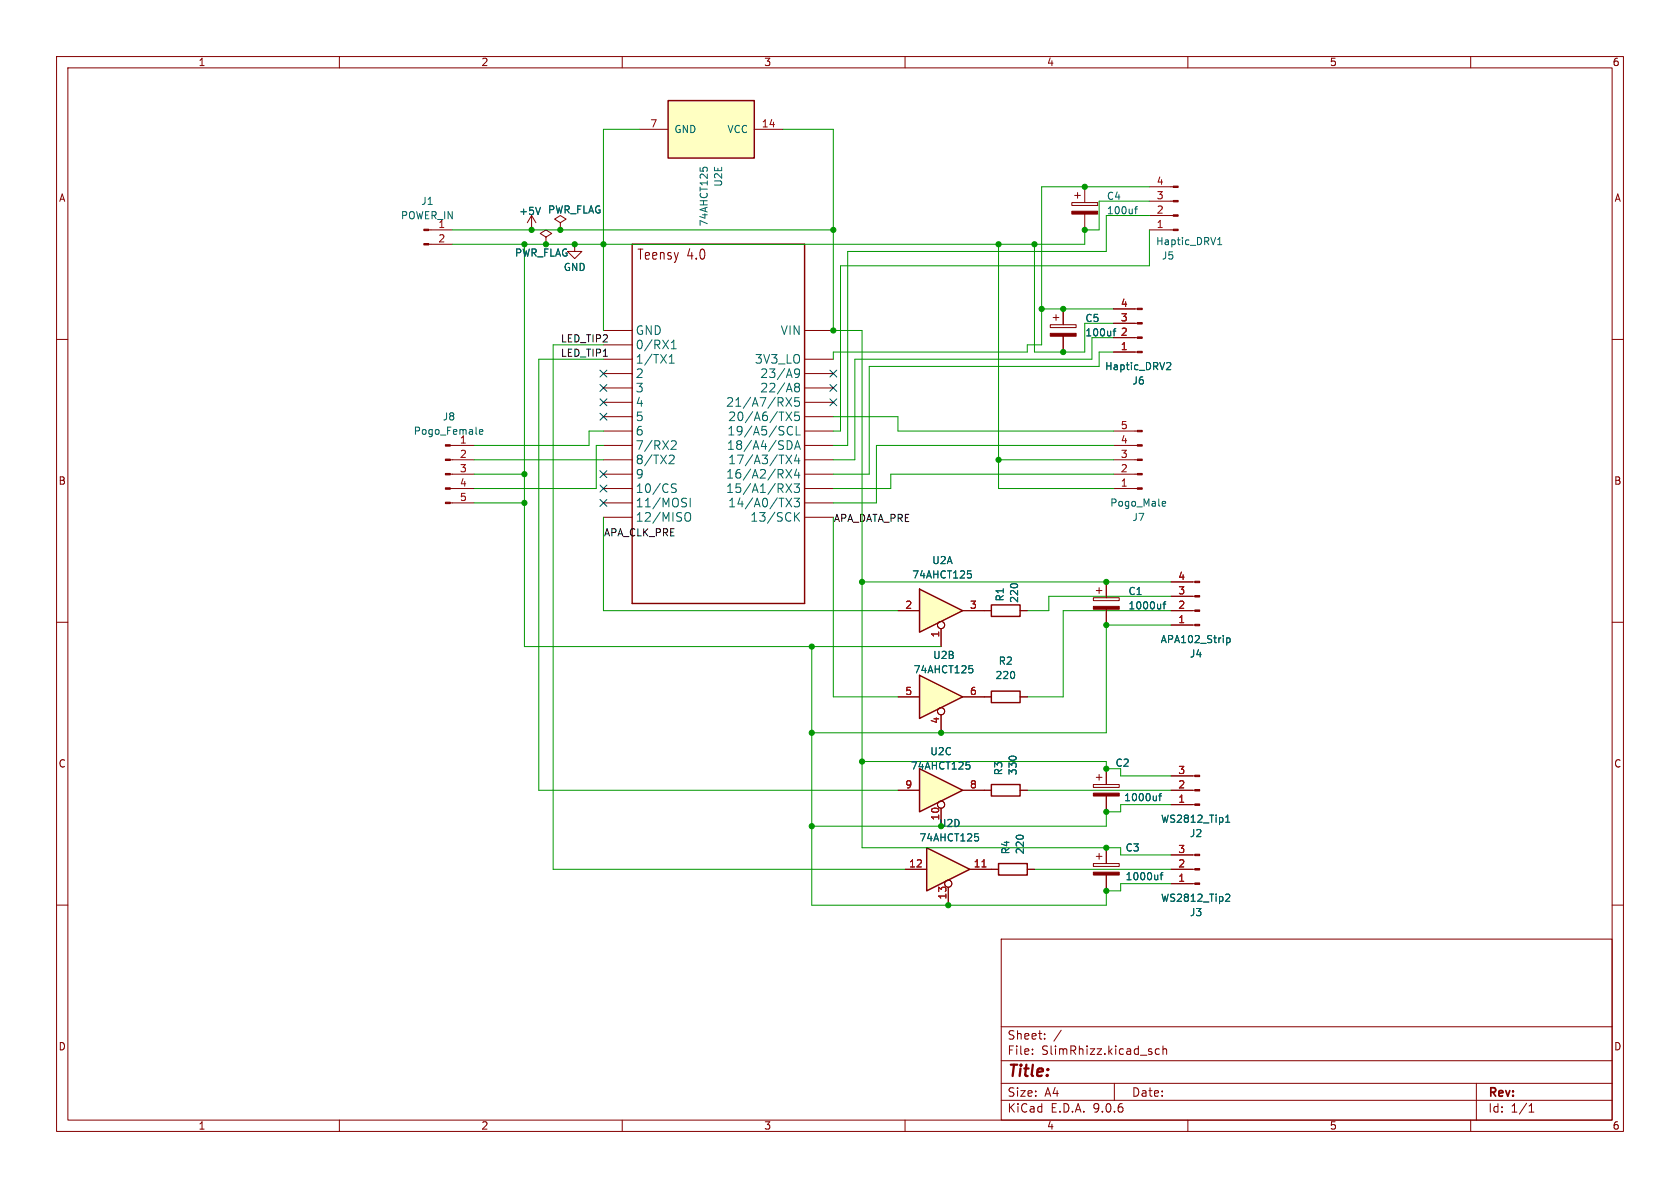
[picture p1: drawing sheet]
<svg xmlns="http://www.w3.org/2000/svg" width="297mm" height="210mm" viewBox="0 0 297 210" stroke-linecap="round" stroke-linejoin="round" font-family="sans-serif">
<g fill="none" stroke="#840000" stroke-width=".18">
<path d="M10 10h277v190h-277zM12 12h273v186h-273zM60 10v2M110 10v2M160 10v2M210 10v2M260 10v2M94 38.1l-.8 1.3M94 38.1l.7 1.3M94 38.1v2.5M99.1 39.4l1-.7-1-.6-1.1 .6 1.1 .7v1.2M189.5 35.8h4.6v.5h-4.6z"/>
<path d="M190 34.5h1M190.5 34v1.1M191.8 33v2.8M191.8 37.8v2.8M75.8 40.6h4.2M75.8 43.2h4.2M94 40.6h.1M96.5 41.9l1-.6-1-.7-1 .7 1 .6v1.3M96.5 43.2h.1M99.1 40.6h.1M101.6 43.2v1.3h1.3l-1.3 1.2-1.3-1.2h1.3M101.6 43.2h.1"/>
<path d="M185.7 57.4h4.5v.5h-4.5zM186.2 56.1h1M186.7 55.6v1M188 54.6v2.8M188 59.4v2.8M10 60h2M79.6 78.7h4.2M196.8 78.7h4.3M196.8 76.2h4.3M285 60h2M79.6 86.4h4.2M79.6 83.8h4.2"/>
<path d="M79.6 81.3h4.2M79.6 88.9h4.2M196.8 86.4h4.3M196.8 83.8h4.3M196.8 81.3h4.3M10 110h2M285 110h2M174 139.7h1.3M174 123.2h1.3M180.3 139.7h1.3M180.3 123.2h1.3M10 160h2"/>
<path d="M177 166h108v32h-108zM285 160h2M60 198v2M110 198v2M160 198v2M177 194.5h108M177 191.5h108M177 187.5h108M177 181.5h108M182.5 186.3v.1M182.5 185.5v.1M184.7 183.6v.1"/>
<path d="M184.7 182.8v.1M187.6 182.1l-1.3 2M197 191.5v3M205 185.5l-.5-.1-.3 .3v.4l.2 .2h.6M205.6 185.5l.2-.1 .4 .1v.9M205.6 184.9v1.5M210 198v2M260 198v2M261 191.5v6.5M270.3 196.6h.9M270.3 195.5l.4-.4v1.5"/>
</g>
<path d="M175.3 138.7h5v2h-5zM175.3 122.2h5v2h-5z" fill="none" stroke="#840000" stroke-width=".25"/>
<g fill="#840000" stroke="#840000" stroke-width=".18">
<path d="M201.1 86.2h.8v.3h-.8z"/>
<path d="M201.1 83.7h.8v.2h-.8z"/>
<path d="M201.1 81.2h.8v.2h-.8z"/>
<path d="M201.1 78.6h.8v.3h-.8z"/>
<path d="M201.1 76.1h.8v.2h-.8z"/>
<path d="M78.7 78.6h.9v.3h-.9z"/>
<path d="M78.7 81.2h.9v.2h-.9z"/>
<path d="M78.7 83.7h.9v.2h-.9z"/>
<path d="M78.7 86.2h.9v.3h-.9z"/>
<path d="M78.7 88.8h.9v.2h-.9z"/>
<path d="M185.7 58.9h4.5v.5h-4.5z"/>
<path d="M189.5 37.3h4.6v.5h-4.6z"/>
<path d="M74.9 40.5h.9v.3h-.9z"/>
<path d="M74.9 43.1h.9v.2h-.9z"/>
</g>
<path d="M95.5 36.6l-.4 1.3M200.6 36.9h.5M201.1 36.5l-.3 .2v1.1M196.8 58.5h.5M197.3 58.1l-.3 .2v1.1M84.8 76.4l.6-.2-.1-.2-.4-.1-.1 .2v.6h.5M205.6 88.6l.4 .1 .1 .2-.6 .2M206 89.4l-.4 .1" fill="none" stroke="#006464" stroke-width=".18"/>
<path d="M162.6 104.1l7.6 3.9-7.6 3.8z" fill="#ffffc2"/>
<path d="M162.6 104.1l7.6 3.9-7.6 3.8zM175.3 106.9h5v2.1h-5zM176.5 152.7h5.1v2h-5.1z" fill="none" stroke="#840000" stroke-width=".25"/>
<g fill="none" stroke="#840000" stroke-width=".18">
<path d="M203.2 38.1h4.2M203.2 35.6h4.2M203.2 33h4.2M203.2 40.6h4.2M158.7 108h3.9M166.4 111.1v3.2M170.2 108h5.1M180.3 108h1.3M193.3 105.7h4.6v.5h-4.6zM193.8 104.4h1M194.3 103.9v1M195.6 102.9v2.8"/>
<path d="M195.6 107.7v2.8M207 108h4.2M207 110.5h4.2M207 105.4h4.2M207 102.9h4.2M175.3 153.7h1.2M181.6 153.7h1.3M193.3 152.7h4.6v.5h-4.6zM193.8 151.4h1M194.3 150.9v1M195.6 149.9v2.8M195.6 154.7v2.8"/>
<circle cx="166.4" cy="110.5" r=".63"/>
</g>
<path d="M215.3 43.3h.7M215.3 42.3l.3-.3v1.3M171.1 100.9h.6M171.2 101.4h.3l.2 .2-.1 .5-.4 .1M205.6 106.8h.5M206.1 106.4l-.3 .2v1M216.9 112.8v1.2M216.9 112.8h.3l.3 .2-.1 .5h-.5M205.1 154.7h.5M205.6 154.2l-.3 .2v1.1" fill="none" stroke="#006464" stroke-width=".18"/>
<g fill="#840000" stroke="#840000" stroke-width=".18">
<path d="M211.2 110.4h.9v.2h-.9z"/>
<path d="M211.2 107.8h.9v.3h-.9z"/>
<path d="M211.2 105.3h.9v.2h-.9z"/>
<path d="M211.2 102.7h.9v.3h-.9z"/>
<path d="M207.4 40.5h.9v.3h-.9z"/>
<path d="M207.4 38h.9v.2h-.9z"/>
<path d="M207.4 35.4h.9v.3h-.9z"/>
<path d="M207.4 32.9h.9v.2h-.9z"/>
<path d="M193.3 107.2h4.6v.5h-4.6z"/>
<path d="M193.3 154.2h4.6v.5h-4.6z"/>
</g>
<path d="M162.6 119.4l7.6 3.8-7.6 3.8z" fill="#ffffc2"/>
<path d="M162.6 119.4l7.6 3.8-7.6 3.8z" fill="none" stroke="#840000" stroke-width=".25"/>
<g fill="none" stroke="#840000" stroke-width=".18">
<path d="M158.7 123.2h3.9M166.4 126.4v3.1M170.2 123.2h3.8"/>
<circle cx="166.4" cy="125.7" r=".63"/>
</g>
<path d="M171.3 117.7h.6M171.4 118.2h.3l.3 .2-.1 .4-.5 .1" fill="none" stroke="#006464" stroke-width=".18"/>
<path d="M162.6 135.9l7.6 3.8-7.6 3.8z" fill="#ffffc2"/>
<path d="M162.6 135.9l7.6 3.8-7.6 3.8z" fill="none" stroke="#840000" stroke-width=".25"/>
<g fill="none" stroke="#840000" stroke-width=".18">
<path d="M158.7 139.7h3.9M170.2 139.7h3.8M166.4 142.9v3.2"/>
<circle cx="166.4" cy="142.2" r=".63"/>
</g>
<path d="M170.8 134.7h.6M170.9 135.2h.3l.3 .2-.1 .4-.5 .2" fill="none" stroke="#006464" stroke-width=".18"/>
<path d="M118.1 17.8h15.2v10.1h-15.2z" fill="#ffffc2"/>
<path d="M118.1 17.8h15.2v10.1h-15.2zM111.8 43.2h30.4v63.5h-30.4z" fill="none" stroke="#840000" stroke-width=".25"/>
<g fill="none" stroke="#840000" stroke-width=".18">
<path d="M113 22.9h5.1M133.3 22.9h5.1M106.7 58.4h5.1M142.2 58.4h5.1M196.8 59.7h4.3M196.8 57.2h4.3M196.8 54.6h4.3M106.7 61h5.1M106.7 63.5h5.1M106.7 66h5.1M106.7 68.6h5.1M106.7 71.1h5.1"/>
<path d="M106.7 73.7h5.1M106.7 76.2h5.1M106.7 78.7h5.1M142.2 63.5h5.1M142.2 66h5.1M142.2 68.6h5.1M142.2 71.1h5.1M142.2 73.7h5.1M142.2 76.2h5.1M142.2 78.7h5.1M196.8 62.2h4.3M106.7 81.3h5.1"/>
<path d="M106.7 83.8h5.1M106.7 86.4h5.1M106.7 88.9h5.1M106.7 91.4h5.1M142.2 81.3h5.1M142.2 83.8h5.1M142.2 86.4h5.1M142.2 88.9h5.1M142.2 91.4h5.1"/>
</g>
<g fill="none" stroke="#006464" stroke-width=".18">
<path d="M123.8 29.6v.6M124.3 30.1v-.3l.2-.2h.4l.1 .5M118.3 64.2h.9M118.3 63.1l.5-.4v1.5M118.7 61.7h.9M118.7 60.6l.4-.5v1.6M118.8 78l.5-.1 .2 .2 .1 .2-1 1.1h1M138.9 70.3l1.1 1.5M138.9 72.8l1.1 1.6M139.5 75.4h.3l.3 .1M139.5 77.9a.82 .82 0 0 1 .5 .8 .82 .82 0 0 1-.5 .7M140 70.3l-1.1 1.5"/>
<path d="M140 72.8l-1.1 1.6M140.1 76.8l-.3 .1-.3-.1M140.5 68l.3-.2h.4l.1 .3-.2 .3M140.5 65.9l.3 .3h.3l.2-.3M140.5 68.1l.3 .3M140.5 79.4l.5-1.5 .5 1.5M140.5 65.4v.1M140.6 79h.7M140.8 68.4h.3M140.8 68.4l-.3 .3M140.8 75.4v1.5h.7M141.1 68.4l.2 .3-.1 .5-.4 .1-.3-.3"/>
<path d="M141.3 65.4a1.01 1.01 0 0 1-.4 1.3h-.3M141.3 70.3h-.8v.7l.2-.1h.5l.1 .3v.5l-.2 .1-.6-.1M141.3 72.8h-.8v.8l.2-.2 .5 .1 .1 .2v.5l-.2 .2-.6-.2M206.4 64.1h.5l.1 .3-.8 .9h.8M118.5 80.5h.5l.2 .4-1 1.1h1M118.8 86.1l.6 .3 .2 .4-.3 .3-.6-.1M119.6 85.6l-.6-.1-.2 .2M121.1 88.9l.3 .3-.1 .3-.2 .1M121.1 88.1h.3M121.3 90.7a.51 .51 0 0 1 .5 0 .51 .51 0 0 1 .3 .4v.5a.51 .51 0 0 1-.3 .5 .51 .51 0 0 1-.5 0M122 88.1v1.5M138.9 80.5l1.1 1.5"/>
<path d="M138.9 83l1.1 1.5M138.9 85.5l1.1 1.6M138.9 88.1l1.1 1.5M140 80.5l-1.1 1.5M140 83l-1.1 1.5M140 85.5l-1.1 1.6M140 88.1l-1.1 1.5M140.4 85.5h.9l-.5 .6 .5 .2v.6l-.2 .2h-.5l-.2-.2M140.4 88.1h.9l-.5 .6 .5 .1v.7l-.2 .1h-.5l-.2-.1M140.7 91.3l.6 .8M140.8 80.4l-.3 1.1h.9M140.8 82.9l-.3 1.1h.9"/>
<path d="M141.2 81v1M141.2 83.5v1M141.3 90.6l-.8 .9"/>
</g>
<g fill="#840000" stroke="#840000" stroke-width=".18">
<path d="M201.1 62.1h.8v.3h-.8z"/>
<path d="M201.1 59.6h.8v.2h-.8z"/>
<path d="M201.1 57h.8v.3h-.8z"/>
<path d="M201.1 54.5h.8v.2h-.8z"/>
</g>
<path d="M163.8 149.9l7.6 3.8-7.6 3.8z" fill="#ffffc2"/>
<path d="M163.8 149.9l7.6 3.8-7.6 3.8z" fill="none" stroke="#840000" stroke-width=".25"/>
<g fill="none" stroke="#840000" stroke-width=".18">
<path d="M94 40.6h.1M96.5 43.2h.1M99.1 40.6h.1M101.6 43.2h.1M188 54.6v2.8M188 59.4v2.8M196.8 59.7h3.9M196.8 57.2h3.9M196.8 54.6h3.9M196.8 62.2h3.9M158.7 108h3.9M166.4 111.1v3.2"/>
<path d="M170.2 108h5.1M180.3 108h1.3M195.6 102.9v2.8M195.6 107.7v2.8M207 108h3.8M207 110.5h3.8M207 105.4h3.8M207 102.9h3.8M158.7 139.7h3.9M158.7 123.2h3.9M166.4 126.4v3.1M170.2 139.7h5.1"/>
<path d="M170.2 123.2h5.1M180.3 139.7h1.3M180.3 123.2h1.3M193.3 138.7h4.6v.5h-4.6zM193.8 137.4h1M194.3 136.9v1M195.6 135.9v2.8M207 139.7h4.2M207 137.2h4.2M160 153.7h3.8M166.4 142.9v3.2M167.6 156.8v3.2"/>
<path d="M171.4 153.7h5.1M181.6 153.7h1.3M195.6 140.7v2.8M195.6 149.9v2.8M195.6 154.7v2.8M207 153.7h4.2M207 142.2h4.2M207 156.2h4.2M207 151.1h4.2"/>
<circle cx="166.4" cy="110.5" r=".63"/>
<circle cx="166.4" cy="125.7" r=".63"/>
<circle cx="166.4" cy="142.2" r=".63"/>
<circle cx="167.6" cy="156.2" r=".63"/>
</g>
<path d="M173.6 153.3h.7" fill="none" stroke="#a90000" stroke-width=".18"/>
<g fill="none" stroke="#006464" stroke-width=".18">
<path d="M95.5 36.6l-.4 1.3M196.8 58.5h.5M197.3 58.1l-.3 .2v1.1M206.4 64.1h.5l.1 .3-.8 .9h.8M171.1 100.9h.6M171.2 101.4h.3l.2 .2-.1 .5-.4 .1M171.3 117.7h.6M171.4 118.2h.3l.3 .2-.1 .4-.5 .1M205.6 106.8h.5M206.1 106.4l-.3 .2v1M216.9 112.8v1.2M216.9 112.8h.3l.3 .2-.1 .5h-.5"/>
<path d="M170.8 134.7h.6M170.9 135.2h.3l.3 .2-.1 .4-.5 .2M172.3 147.4h.6M172.5 147.9h.3l.2 .2-.1 .4-.4 .2M204.8 140.7h.5M205.1 154.7h.5M205.3 140.3l-.3 .2v1M205.6 154.2l-.3 .2v1.1M216.7 145.4h.7M216.7 144.5l.3-.4v1.3M216.9 158.1h.4l.1 .3-.8 .9h.8"/>
</g>
<g fill="#840000" stroke="#840000" stroke-width=".18">
<path d="M193.3 140.2h4.6v.5h-4.6z"/>
<path d="M211.2 142.1h.9v.3h-.9z"/>
<path d="M211.2 139.6h.9v.2h-.9z"/>
<path d="M211.2 137h.9v.3h-.9z"/>
<path d="M211.2 156.1h.9v.2h-.9z"/>
<path d="M211.2 153.5h.9v.3h-.9z"/>
<path d="M211.2 151h.9v.3h-.9z"/>
</g>
<g fill="none" stroke="#009600" stroke-width=".18">
<path d="M113 22.9h-6.3v35.5M138.4 22.9h8.9v35.5h5.1v91.5h45.7v1.2h8.9M203.2 33h-19.1v28h-2.5v1.2h-34.3v1.3M203.2 35.6h-8.9v5h-2.5v2.6h-111.8M203.2 38.1h-7.6v6.4h-45.7v34.2h-2.6M80 40.6h67.3M92.7 43.2v71.1h73.7M176.5 43.2v43.2h20.3M182.9 43.2v19h8.9v-5h5M184.1 54.6h12.7M196.8 59.7h-3.8v3.8h-41.9v17.8h-3.8M203.2 40.6v6.4h-54.6v29.2h-1.3"/>
<path d="M106.7 78.7h-1.3v7.7h-21.6M106.7 76.2h-2.6v2.5h-20.3M106.7 63.5h-11.5v76.2h63.5M106.7 61h-8.9v92.7h62.2M147.3 73.7h11.4v2.5h38.1M196.8 62.2h-2.5v2.6h-40.6v19h-6.4M196.8 78.7h-41.9v10.2h-7.6M83.8 81.3h22.9M83.8 88.9h8.9M83.8 83.8h8.9M106.7 91.4v16.6h52M147.3 91.4v31.8h11.4"/>
<path d="M176.5 81.3h20.3M196.8 83.8h-39.3v2.6h-10.2M143.5 114.3v45.7h52.1v-2.5h2.5v-1.3h8.9M152.4 102.9h54.6M207 105.4h-21.6v2.6h-3.8M207 108h-19v15.2h-6.4M207 110.5h-11.4v19h-52.1M152.4 134.6h43.2v1.3h2.5v1.3h8.9M181.6 139.7h25.4M182.9 153.7h24.1M207 142.2h-8.9v1.3h-2.5v2.6h-52.1"/>
</g>
<g fill="none" stroke="#000084" stroke-width=".18">
<path d="M106.1 68l1.2 1.2M106.1 73.1l1.2 1.2M106.1 70.5l1.2 1.2M106.1 65.4l1.2 1.2M107.3 68l-1.2 1.2M107.3 73.1l-1.2 1.2M107.3 70.5l-1.2 1.2M107.3 65.4l-1.2 1.2M146.7 65.4l1.2 1.2M146.7 70.5l1.2 1.2M146.7 68l1.2 1.2M147.9 65.4l-1.2 1.2"/>
<path d="M147.9 70.5l-1.2 1.2M147.9 68l-1.2 1.2M106.1 88.3l1.2 1.2M106.1 85.8l1.2 1.2M106.1 83.2l1.2 1.2M107.3 88.3l-1.2 1.2M107.3 85.8l-1.2 1.2M107.3 83.2l-1.2 1.2"/>
</g>
<g fill="#009600" stroke="#009600" stroke-width=".18">
<circle cx="147.3" cy="40.6" r=".46"/>
<circle cx="147.3" cy="58.4" r=".46"/>
<circle cx="188" cy="54.6" r=".46"/>
<circle cx="184.1" cy="54.6" r=".46"/>
<circle cx="188" cy="62.2" r=".46"/>
<circle cx="152.4" cy="102.9" r=".46"/>
<circle cx="176.5" cy="81.3" r=".46"/>
<circle cx="195.6" cy="102.9" r=".46"/>
<circle cx="99.1" cy="40.6" r=".46"/>
<circle cx="94" cy="40.6" r=".46"/>
<circle cx="92.7" cy="83.8" r=".46"/>
<circle cx="96.5" cy="43.2" r=".46"/>
<circle cx="191.8" cy="33" r=".46"/>
<circle cx="176.5" cy="43.2" r=".46"/>
<circle cx="182.9" cy="43.2" r=".46"/>
<circle cx="191.8" cy="40.6" r=".46"/>
<circle cx="167.6" cy="160" r=".46"/>
<circle cx="152.4" cy="134.6" r=".46"/>
<circle cx="143.5" cy="146.1" r=".46"/>
<circle cx="143.5" cy="114.3" r=".46"/>
<circle cx="143.5" cy="129.5" r=".46"/>
<circle cx="195.6" cy="110.5" r=".46"/>
<circle cx="166.4" cy="129.5" r=".46"/>
<circle cx="195.6" cy="157.5" r=".46"/>
<circle cx="195.6" cy="149.9" r=".46"/>
<circle cx="195.6" cy="143.5" r=".46"/>
<circle cx="195.6" cy="135.9" r=".46"/>
<circle cx="92.7" cy="43.2" r=".46"/>
<circle cx="92.7" cy="88.9" r=".46"/>
<circle cx="106.7" cy="43.2" r=".46"/>
<circle cx="101.6" cy="43.2" r=".46"/>
</g>
<text font-size="2.8" fill="#840000" x="178" y="190.9">Title:</text>
<g font-size="2.5" fill="#840000">
<text x="112.6" y="46.1">Teensy</text>
<text x="121.4" y="46.1">4.0</text>
</g>
<g font-size="2.1" fill="#006464">
<text x="112.3" y="59.4">GND</text>
<text x="138" y="59.4">VIN</text>
<text x="112.3" y="62">0/RX1</text>
<text x="112.3" y="64.5">1/TX1</text>
<text x="133.4" y="64.5">3V3_LO</text>
<text x="112.3" y="67">2</text>
<text x="112.3" y="69.6">3</text>
<text x="134.3" y="67">23/A9</text>
<text x="134.3" y="69.6">22/A8</text>
<text x="112.3" y="72.1">4</text>
<text x="112.3" y="74.7">5</text>
<text x="112.3" y="77.2">6</text>
<text x="128.3" y="72.1">21/A7/RX5</text>
<text x="128.5" y="77.2">19/A5/SCL</text>
<text x="128.7" y="74.7">20/A6/TX5</text>
<text x="112.3" y="79.7">7/RX2</text>
<text x="112.3" y="82.3">8/TX2</text>
<text x="128.4" y="79.7">18/A4/SDA</text>
<text x="128.7" y="82.3">17/A3/TX4</text>
<text x="112.3" y="84.8">9</text>
<text x="112.3" y="87.4">10/CS</text>
<text x="112.3" y="89.9">11/MOSI</text>
<text x="128.3" y="84.8">16/A2/RX4</text>
<text x="128.3" y="87.4">15/A1/RX3</text>
<text x="128.7" y="89.9">14/A0/TX3</text>
<text x="112.3" y="92.4">12/MISO</text>
<text x="132.6" y="92.4">13/SCK</text>
</g>
<g font-size="2.1" fill="#840000">
<text x="178" y="184">Sheet:</text>
<text x="178" y="186.7">File:</text>
<text x="184.1" y="186.7">SlimRhizz.kicad_sch</text>
<text x="178" y="196.9">KiCad</text>
<text x="178" y="194.1">Size:</text>
<text x="184.7" y="194.1">A4</text>
<text x="185.7" y="196.9">E.D.A.</text>
<text x="193.3" y="196.9">9.0.6</text>
<text x="200" y="194.1">Date:</text>
<text x="263" y="194.3">Rev:</text>
<text x="263" y="196.9">Id:</text>
<text x="267.1" y="196.9">1/1</text>
</g>
<g font-size="1.8" fill="#840000">
<text x="35" y="11.9">1</text>
<text x="85" y="11.9">2</text>
<text x="135" y="11.9">3</text>
<text x="185" y="11.9">4</text>
<text x="235" y="11.9">5</text>
<text x="285" y="11.9">6</text>
<text x="10.3" y="35.9">A</text>
<text x="285.3" y="35.9">A</text>
<text x="10.3" y="85.9">B</text>
<text x="285.3" y="85.9">B</text>
<text x="10.3" y="135.9">C</text>
<text x="285.3" y="135.9">C</text>
<text x="10.3" y="185.9">D</text>
<text x="285.3" y="185.9">D</text>
<text x="35" y="199.9">1</text>
<text x="85" y="199.9">2</text>
<text x="135" y="199.9">3</text>
<text x="185" y="199.9">4</text>
<text x="235" y="199.9">5</text>
<text x="285" y="199.9">6</text>
</g>
<g font-size="1.8" fill="#a90000">
<text x="114.9" y="22.6">7</text>
<text x="134.6" y="22.6">14</text>
<text x="204.4" y="35.3">3</text>
<text x="204.4" y="32.8">4</text>
<text x="204.4" y="40.4">1</text>
<text x="204.4" y="37.8">2</text>
<text x="77.4" y="42.9">2</text>
<text x="198" y="59.4">2</text>
<text x="198" y="56.9">3</text>
<text x="198" y="54.4">4</text>
<text x="198" y="62">1</text>
<text x="198" y="75.9">5</text>
<text x="81.2" y="78.5">1</text>
<text x="81.2" y="81">2</text>
<text x="81.2" y="83.6">3</text>
<text x="198" y="83.6">2</text>
<text x="198" y="81">3</text>
<text x="198" y="78.5">4</text>
<text x="81.2" y="86.1">4</text>
<text x="81.2" y="88.6">5</text>
<text x="198" y="86.1">1</text>
<text x="159.9" y="107.7">2</text>
<text x="171.4" y="107.7">3</text>
<text x="208.2" y="107.7">2</text>
<text x="208.2" y="105.2">3</text>
<text x="208.2" y="102.6">4</text>
<text x="166.1" y="112.8" transform="rotate(-90 166.1 112.8)">1</text>
<text x="208.2" y="110.2">1</text>
<text x="159.9" y="122.9">5</text>
<text x="171.4" y="122.9">6</text>
<text x="166.1" y="128" transform="rotate(-90 166.1 128)">4</text>
<text x="208.2" y="136.9">3</text>
<text x="159.9" y="139.4">9</text>
<text x="171.4" y="139.4">8</text>
<text x="208.2" y="142">1</text>
<text x="208.2" y="139.4">2</text>
<text x="166.1" y="145.1" transform="rotate(-90 166.1 145.1)">10</text>
<text x="160.6" y="153.4">12</text>
<text x="172" y="153.4">11</text>
<text x="208.2" y="156">1</text>
<text x="208.2" y="153.4">2</text>
<text x="208.2" y="150.9">3</text>
<text x="167.4" y="159.1" transform="rotate(-90 167.4 159.1)">13</text>
</g>
<g font-size="1.8" fill="#006464">
<text x="119.1" y="23.7">GND</text>
<text x="128.5" y="23.7">VCC</text>
<text x="127.9" y="33.1" transform="rotate(-90 127.9 33.1)">U2E</text>
<text x="195.6" y="35.5">C4</text>
<text x="70.8" y="39">POWER_IN</text>
<text x="74.4" y="36.4">J1</text>
<text x="77.4" y="40.4">1</text>
<text x="91.7" y="38.2">+5V</text>
<text x="96.8" y="37.9">PWR_FLAG</text>
<text x="125.3" y="40.1" transform="rotate(-90 125.3 40.1)">74AHCT125</text>
<text x="195.6" y="38.1">100uf</text>
<text x="90.9" y="45.6">PWR_FLAG</text>
<text x="204.3" y="43.5">Haptic_DRV1</text>
<text x="205.3" y="46.1">J5</text>
<text x="99.6" y="48.1">GND</text>
<text x="191.8" y="57.1">C5</text>
<text x="191.8" y="59.7">100uf</text>
<text x="195.3" y="65.6">Haptic_DRV2</text>
<text x="200.1" y="68.2">J6</text>
<text x="73" y="77.1">Pogo_Female</text>
<text x="78.2" y="74.5">J8</text>
<text x="196.2" y="89.8">Pogo_Male</text>
<text x="200.1" y="92.3">J7</text>
<text x="164.7" y="99.9">U2A</text>
<text x="161.2" y="102.5">74AHCT125</text>
<text x="177.6" y="106.4" transform="rotate(-90 177.6 106.4)">R1</text>
<text x="180.2" y="106.7" transform="rotate(-90 180.2 106.7)">220</text>
<text x="199.4" y="105.4">C1</text>
<text x="199.4" y="107.9">1000uf</text>
<text x="205.1" y="113.9">APA102_Strip</text>
<text x="161.4" y="119.2">74AHCT125</text>
<text x="164.9" y="116.7">U2B</text>
<text x="176.5" y="117.7">R2</text>
<text x="210.3" y="116.4">J4</text>
<text x="175.9" y="120.2">220</text>
<text x="160.9" y="136.2">74AHCT125</text>
<text x="164.4" y="133.7">U2C</text>
<text x="177.4" y="137.2" transform="rotate(-90 177.4 137.2)">R3</text>
<text x="179.9" y="137.2" transform="rotate(-90 179.9 137.2)">330</text>
<text x="197.1" y="135.7">C2</text>
<text x="198.6" y="141.8">1000uf</text>
<text x="162.4" y="148.9">74AHCT125</text>
<text x="205.2" y="145.6">WS2812_Tip1</text>
<text x="210.3" y="148.2">J2</text>
<text x="178.7" y="151.1" transform="rotate(-90 178.7 151.1)">R4</text>
<text x="181.2" y="151.1" transform="rotate(-90 181.2 151.1)">220</text>
<text x="198.9" y="150.7">C3</text>
<text x="198.9" y="155.8">1000uf</text>
<text x="205.2" y="159.6">WS2812_Tip2</text>
<text x="210.3" y="162.2">J3</text>
</g>
<g font-size="1.8" fill="#0f0f0f">
<text x="99.1" y="63.2">LED_TIP1</text>
<text x="99.1" y="60.6">LED_TIP2</text>
<text x="106.7" y="94.9">APA_CLK_PRE</text>
<text x="147.3" y="92.4">APA_DATA_PRE</text>
</g>
<text font-size="1.8" fill="#009600" x="165.9" y="146.4">U2D</text>
</svg>
